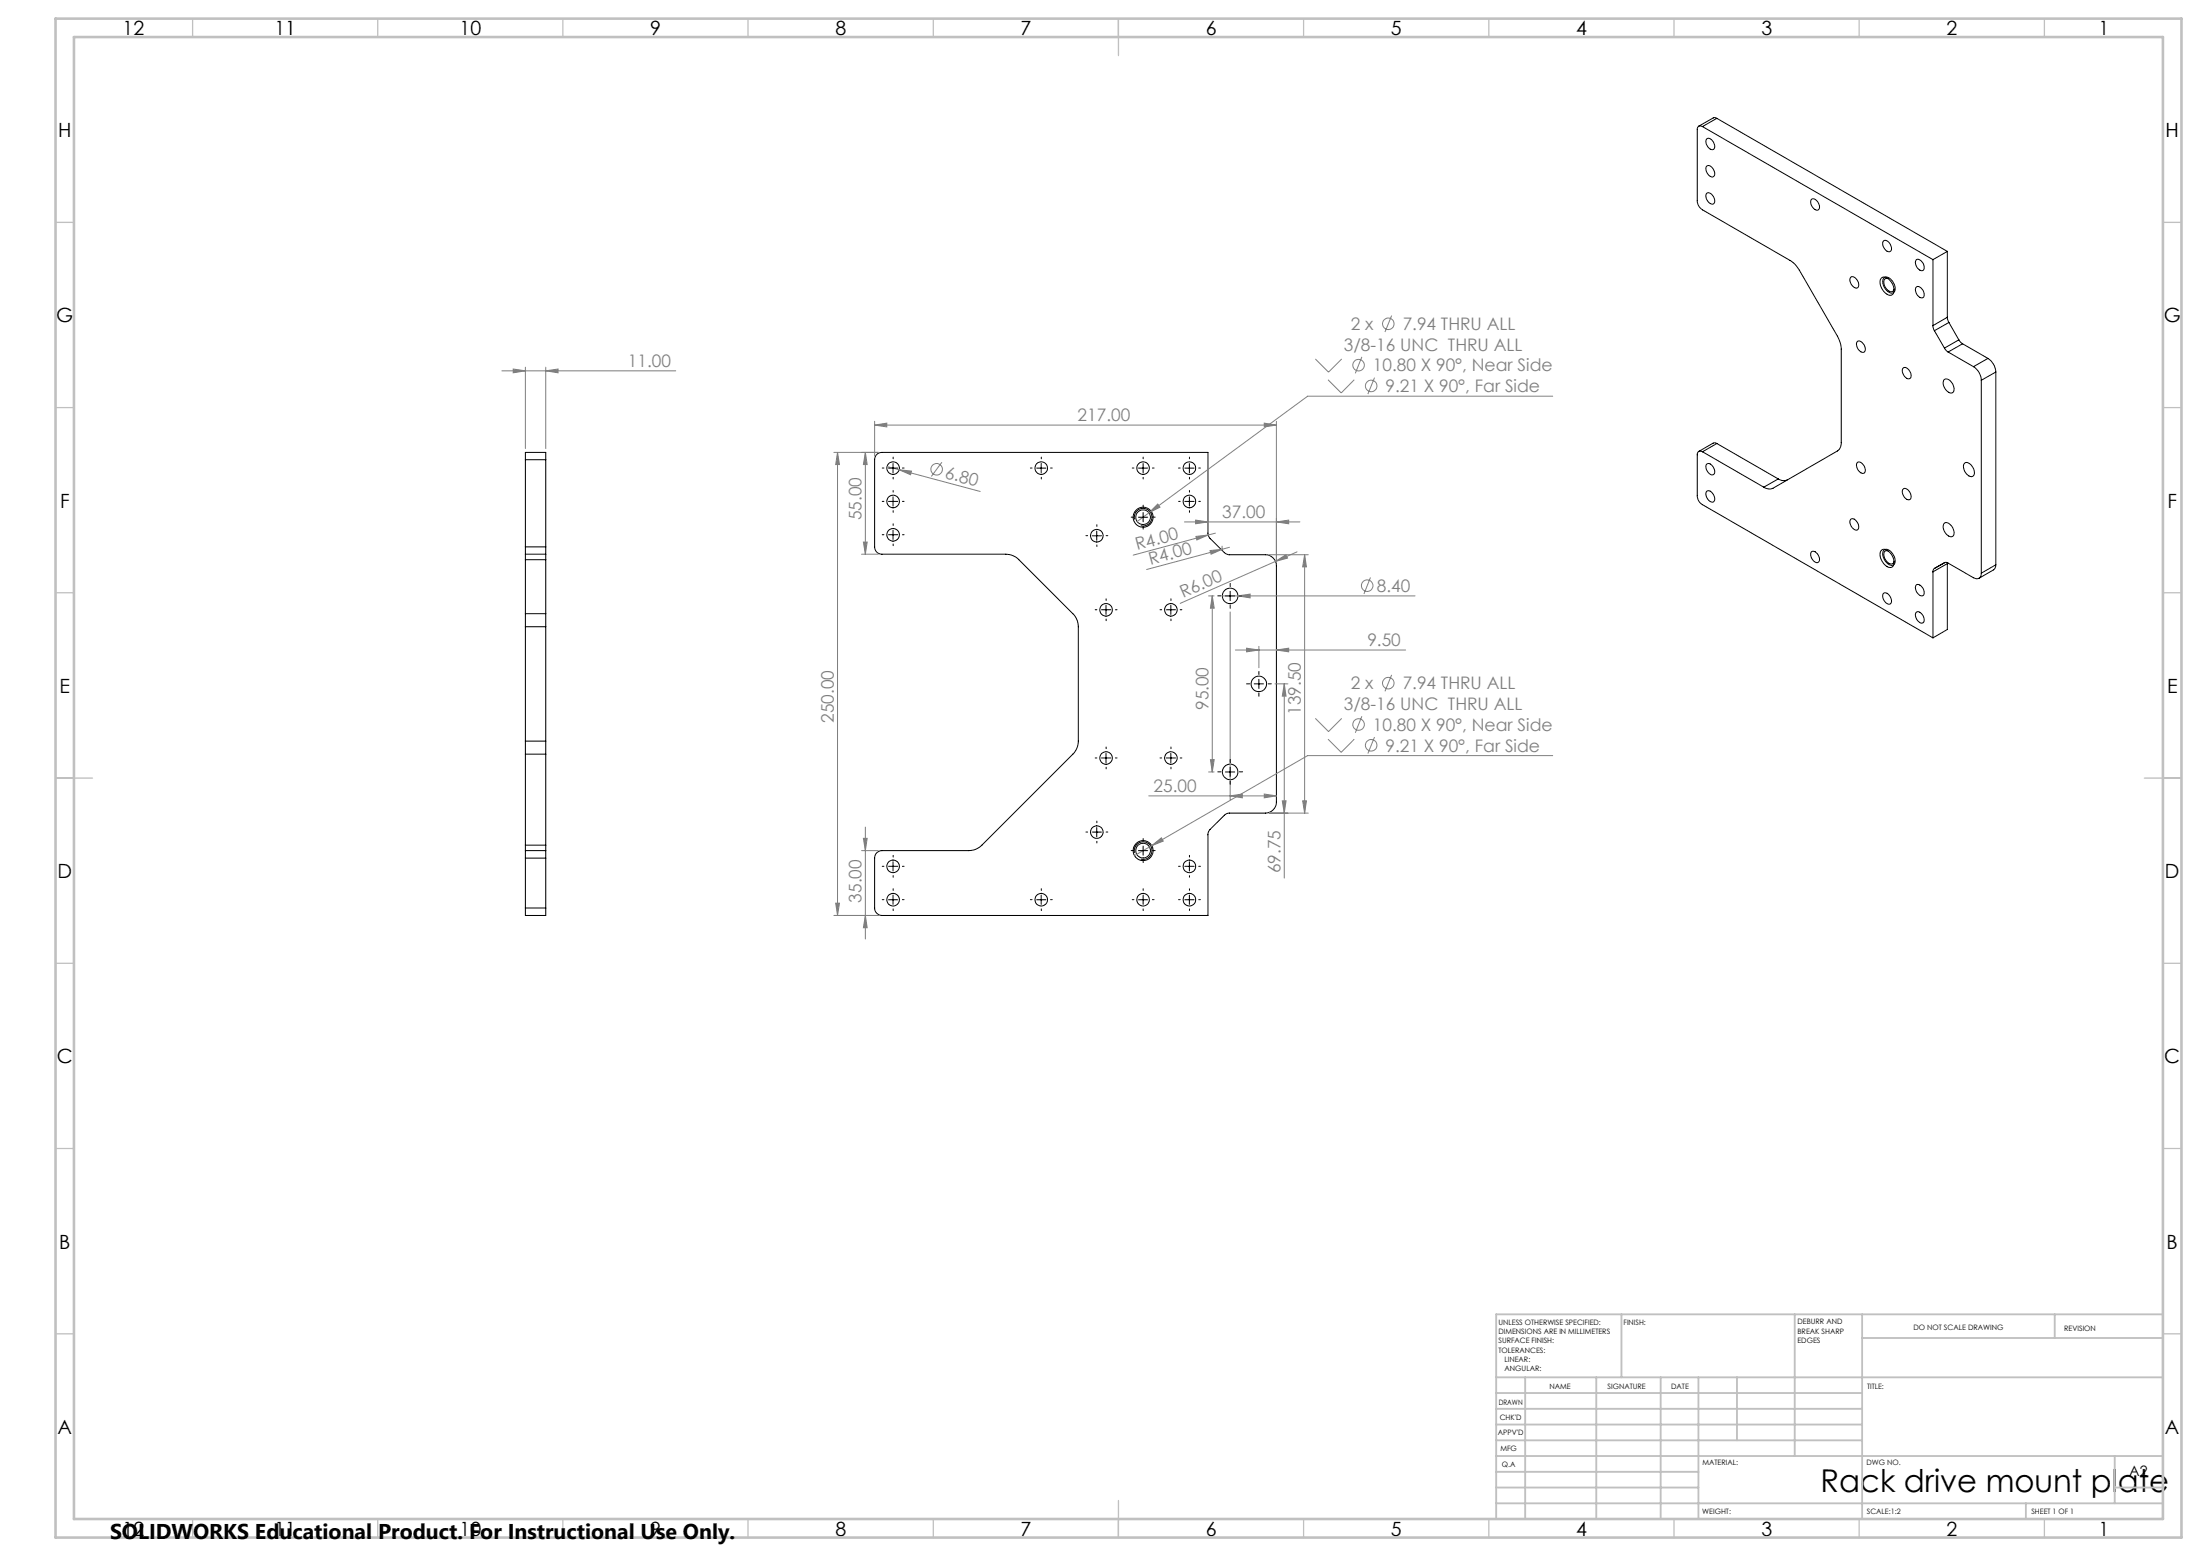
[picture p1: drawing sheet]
<svg xmlns="http://www.w3.org/2000/svg" width="594mm" height="420mm" viewBox="0 0 594 420" stroke-linecap="round" stroke-linejoin="round" font-family="sans-serif">
<g fill="none" stroke="#000" stroke-width=".27">
<path d="M459.7 34.2a.85 .85 0 0 0-1-.1 .85 .85 0 0 0-.4 .9v19.2a2.97 2.97 0 0 0 1.4 2.4l23.6 13.7a7.1 7.1 0 0 1 2.5 2.6l10.3 17.9a7.8 7.8 0 0 1 1 3.4v25.2a2.61 2.61 0 0 1-1 2.3l-17.4 10.1a2.49 2.49 0 0 1-2.5-.3M459.7 34.2l62.2 35.9M460.7 37.6a1.42 1.42 0 0 1 2.1 1.2l.2 .4a.85 .85 0 0 1-.4 1.1 .85 .85 0 0 1-1.1-.3l-.8-1-.1-.8zM463.5 31.9l-.7-.2-4.2 2.4M463.5 31.9l-3.8 2.3M463.5 31.9l62.3 36M460.7 52.3a1.47 1.47 0 0 1 2.1 1.2l.2 .4a.85 .85 0 0 1-.4 1.2 .85 .85 0 0 1-1.1-.4l-.8-1-.1-.8zM460.7 44.9a1.42 1.42 0 0 1 2.1 1.2l.2 .4a.86 .86 0 0 1-.4 1.2 .86 .86 0 0 1-1.1-.3l-.8-1.1-.1-.8zM489 53.9a1.47 1.47 0 0 1 2.1 1.2l.1 .4a.85 .85 0 0 1-.3 1.2 .85 .85 0 0 1-1.1-.3l-.8-1.1-.1-.8zM499.6 74.9a1.48 1.48 0 0 1 2.1 1.2l.1 .4a.84 .84 0 0 1-.3 1.2 .84 .84 0 0 1-1.1-.3l-.6-.7-.3-.8zM507.9 75.2a1.34 1.34 0 0 1 2 .1 3.6 3.6 0 0 1 1.3 4 1.34 1.34 0 0 1-2.1-.1 3.6 3.6 0 0 1-1.2-4zM508.5 65.1a1.42 1.42 0 0 1 2 1.2l.2 .4a.85 .85 0 0 1-.3 1.2 .85 .85 0 0 1-1.2-.3l-.7-1.1-.2-.8z"/>
<path d="M508.6 75.1a1.73 1.73 0 0 1 2.5 1.1 1.95 1.95 0 0 1-.1 2.9 2.96 2.96 0 0 1-2.4-4zM509.8 75.2h-.1a.85 .85 0 0 0-.9 .2 .85 .85 0 0 0-.2 .9 2.41 2.41 0 0 0 2.4 2.4l.4-.7M517.3 70.2a1.48 1.48 0 0 1 2.1 1.2l.1 .4a.84 .84 0 0 1-.3 1.2 .84 .84 0 0 1-1.1-.3l-.8-1.1-.2-.8zM517.5 77.4a1.91 1.91 0 0 1 2 2.2 .78 .78 0 0 1-.5 .9 .78 .78 0 0 1-.9-.5 1.93 1.93 0 0 1-.6-2.6zM521.9 70.1v17.8M525.8 67.9l-3.9 2.2M525.8 67.9v17.7M501.4 92.3a1.48 1.48 0 0 1 2.1 1.2l.1 .4a.84 .84 0 0 1-.3 1.2 .84 .84 0 0 1-1.2-.4l-.7-1-.2-.8zM513.8 99.4a1.02 1.02 0 0 1 1.6 .5l.6 1.1a.85 .85 0 0 1-.3 1.2 .85 .85 0 0 1-1.2-.3l-.9-1.5zM521.9 87.9l.4 1.4M522.3 89.3l2.7 4.7M525 94l1 1"/>
<path d="M525.8 85.6l.4 1.4M525.8 85.6l-3.9 2.3M526 95l6.8 4M526.2 87l-3.9 2.3M526.2 87l2.7 4.7M528.9 91.7l1 1.1M528.9 91.7l-3.9 2.3M529.9 92.8l-3.9 2.2M529.9 92.8l6.9 3.9M532.8 99a4.6 4.6 0 0 1 2.2 3.6M536.8 96.7a4.7 4.7 0 0 1 2.1 3.7M536.8 96.7l-4 2.3"/>
<path d="M463.5 119.7l-.5-.2-.4 .1-4 2.3M463.5 119.7l-3.8 2.2M463.5 119.7l16.6 9.6M524.8 102.6a1.64 1.64 0 0 1 2.4 1l.3 .9a1.05 1.05 0 0 1-.3 1.5 1.05 1.05 0 0 1-1.4-.4 2.73 2.73 0 0 1-1-3zM535 102.6v52.1M538.9 100.4l-3.9 2.2M538.9 100.4v52.1M141.9 124.1v-2h5.5v2M141.9 124.1h5.5M141.9 124.1v23.5M147.4 124.1v23.5M236.7 122.7l.7-.4 .7-.2h88v22l.4 .9 4.2 4.3 .9 .4h10a3 3 0 0 1 3 3v63.8a3 3 0 0 1-3 3l-10.2 .1-.7 .3-4.2 4.3-.4 .9v22h-88a1.99 1.99 0 0 1-2-2v-13.5a1.99 1.99 0 0 1 2-2h23.4a5 5 0 0 0 3.6-1.5l24.6-24.5a5 5 0 0 0 1.4-3.6v-30.8a5 5 0 0 0-1.4-3.6l-14.6-14.5a5 5 0 0 0-3.5-1.5h-33.5a1.93 1.93 0 0 1-2-2v-23.5l.2-.8z"/>
<path d="M239.9 126.3h2.5M239.9 135.3h2.5M241.1 125.1v2.5M241.1 134.1v2.5M279.9 126.3h2.5M281.1 125.1v2.5M307.4 139.6h2.5M307.4 126.3h2.5M308.6 125.1v2.5M308.6 138.3v2.5M319.9 126.3h2.5M319.9 135.3h2.5"/>
<path d="M321.1 125.1v2.5M321.1 134.1v2.5M459.7 121.9a.87 .87 0 0 0-1 0 .87 .87 0 0 0-.4 .9v11a2.85 2.85 0 0 0 1.4 2.4l62.2 36M459.7 121.9l16.5 9.6M460.7 132.7l.2-.2a1.98 1.98 0 0 1 1.7 3 2.08 2.08 0 0 1-1.9-2.8zM460.7 125.4a1.42 1.42 0 0 1 2.1 1.2l.2 .3a.85 .85 0 0 1-.4 1.2 .85 .85 0 0 1-1.1-.3l-.8-1.1-.1-.7zM480.1 129.3a2.46 2.46 0 0 0 2.5 .2M480.1 129.3l-3.9 2.2M501.4 124.9a1.05 1.05 0 0 1 1.6 .5 1.41 1.41 0 0 1 0 2.4 2.2 2.2 0 0 1-1.6-2.9zM513.8 132.1a1.02 1.02 0 0 1 1.6 .4l.6 1.2a.85 .85 0 0 1-.3 1.1 .85 .85 0 0 1-1.2-.3l-.9-1.4zM530.5 124.9a2.26 2.26 0 0 1 2.5 2.2 1.05 1.05 0 0 1-.3 1.4 1.05 1.05 0 0 1-1.4-.3 2.5 2.5 0 0 1-.8-3.3zM141.9 147.6v2"/>
<path d="M141.9 149.6v1.5M141.9 149.6h5.5M141.9 147.6h5.5M141.9 151.1v14.5M141.9 151.1h5.5M147.4 147.6v2M147.4 149.6v1.5M147.4 151.1v14.5M239.9 144.3h2.5M241.1 143.1v2.5M294.9 144.6h2.5M296.1 143.4v2.5"/>
<path d="M306.4 140.2a2.37 2.37 0 0 1 2.1-2.9 2.37 2.37 0 0 1 2.5 2.6 2.37 2.37 0 0 1-3 2M332.1 159.6v2.5M489 149a1.42 1.42 0 0 1 2.1 1.2l.1 .4a.86 .86 0 0 1-.3 1.2 .86 .86 0 0 1-1.1-.3l-.8-1.1-.1-.8zM499.6 140.2a1.2 1.2 0 0 1 1.9 .9l.3 .8a.84 .84 0 0 1-.3 1.1 .84 .84 0 0 1-1.1-.3l-.6-.7-.3-.8zM508.1 148.4a2.38 2.38 0 0 1 2.8 1.7l.4 1a1.34 1.34 0 0 1-.3 1.9 1.34 1.34 0 0 1-1.9-.3 3.6 3.6 0 0 1-1.2-4zM508.6 148.6a1.73 1.73 0 0 1 2.5 1.1 1.95 1.95 0 0 1-.1 2.9 2.96 2.96 0 0 1-2.4-4zM509.8 148.7h-.1a.86 .86 0 0 0-.9 .2 .86 .86 0 0 0-.2 .9 2.41 2.41 0 0 0 2.4 2.4l.4-.7M517.3 158a1.48 1.48 0 0 1 2.1 1.2l.1 .4a.84 .84 0 0 1-.3 1.2 .84 .84 0 0 1-1.1-.3l-.8-1.1-.2-.8zM521.9 154.4l.4-1 3.2-1.6 7.3 4.1a1.29 1.29 0 0 0 1.5 .2 1.29 1.29 0 0 0 .7-1.4M521.9 154.4v17.8M524.8 141.4a1.15 1.15 0 0 1 1.8 .3 2.55 2.55 0 0 1 .7 3 1.83 1.83 0 0 1-2.4-1.4l-.2-.9zM525.8 151.9v.2"/>
<path d="M525.8 152.1v17.8l-3.9 2.3M525.8 152.1l-3.9 2.3M538.9 152.5l-.4 1.1-4.1 2.5M538.9 152.5l-3.9 2.2M141.9 165.6v3.6M141.9 169.2v30.8M141.9 165.6h5.5M141.9 169.2h5.5M147.4 165.6v3.6M147.4 169.2v30.8M297.4 164.6h2.5M298.6 163.4v2.5"/>
<path d="M314.9 164.6h2.5M316.1 163.4v2.5M330.9 160.8h2.5M508.5 160.2l.2-.1a1.98 1.98 0 0 1 1.7 2.9 2.08 2.08 0 0 1-1.9-2.8zM517.3 165.4a1.02 1.02 0 0 1 1.6 .4l.6 1.2a.84 .84 0 0 1-.3 1.1 .84 .84 0 0 1-1.1-.3l-.8-1.1-.2-.7zM338.6 184.6h2.5M339.9 183.4v2.5M141.9 200v3.6M141.9 203.6v24.5M141.9 203.6h5.5M141.9 200h5.5M147.4 200v3.6"/>
<path d="M147.4 203.6v24.5M297.4 204.6h2.5M298.6 203.4v2.5M314.9 204.6h2.5M316.1 203.4v2.5M330.9 208.4h2.5M332.1 207.1v2.5M141.9 229.6v2M141.9 228.1v1.5M141.9 229.6h5.5M141.9 231.6h5.5M141.9 231.6v13.5"/>
<path d="M141.9 228.1h5.5M147.4 229.6v2M147.4 228.1v1.5M147.4 231.6v13.5M239.9 233.8h2.5M241.1 232.6v2.5M294.9 224.6h2.5M296.1 223.4v2.5M306.4 230.2a2.37 2.37 0 0 1 2.1-3 2.37 2.37 0 0 1 2.5 2.6 2.37 2.37 0 0 1-3 2.1M307.4 229.6h2.5M308.6 228.4v2.4M319.9 233.8h2.5"/>
<path d="M321.1 232.6v2.5M141.9 245.1v2h5.5v-2M141.9 245.1h5.5M239.9 242.9h2.5M241.1 241.6v2.5M279.9 242.9h2.5M281.1 241.6v2.5M307.4 242.9h2.5M308.6 241.6v2.5M319.9 242.9h2.5M321.1 241.6v2.5"/>
<circle cx="241.1" cy="126.3" r="1.69"/>
<circle cx="241.1" cy="135.4" r="1.7"/>
<circle cx="281.1" cy="126.3" r="1.7"/>
<circle cx="308.6" cy="139.6" r="1.98"/>
<circle cx="308.6" cy="126.3" r="1.69"/>
<circle cx="308.6" cy="139.6" r="2.68"/>
<circle cx="321.1" cy="135.4" r="1.71"/>
<circle cx="321.1" cy="126.3" r="1.7"/>
<circle cx="241.1" cy="144.4" r="1.7"/>
<circle cx="296.1" cy="144.6" r="1.7"/>
<circle cx="298.6" cy="164.6" r="1.7"/>
<circle cx="316.1" cy="164.6" r="1.7"/>
<circle cx="332.1" cy="160.9" r="2.11"/>
<circle cx="339.9" cy="184.6" r="2.1"/>
<circle cx="298.6" cy="204.6" r="1.69"/>
<circle cx="316.1" cy="204.6" r="1.69"/>
<circle cx="332.1" cy="208.4" r="2.1"/>
<circle cx="241.1" cy="233.8" r="1.7"/>
<circle cx="296.1" cy="224.6" r="1.69"/>
<circle cx="308.6" cy="229.6" r="1.98"/>
<circle cx="308.6" cy="229.6" r="2.68"/>
<circle cx="321.1" cy="233.9" r="1.71"/>
<circle cx="241.1" cy="242.8" r="1.7"/>
<circle cx="281.1" cy="242.9" r="1.71"/>
<circle cx="308.6" cy="242.8" r="1.7"/>
<circle cx="321.1" cy="242.9" r="1.71"/>
</g>
<g fill="none" stroke="#808080" stroke-width=".27">
<path d="M138.6 99.6l3.3 .5-3.3 .5zM141.9 99.1v22M147.4 99.1v22M355.1 96.9l3.6 3.6 3.6-3.6M367.7 96.3l-1.8 4.5M375.7 85.2l-1.8 4.4M135.5 100.1h47M147.4 100.1l3.3-.5v1zM236.1 114.7l3.3-.5v1zM236.1 113.7v9.4M236.1 114.7h108.5M341.3 114.2l3.3 .5-3.3 .5z"/>
<path d="M344.6 113.7v38M358.6 102.5l3.5 3.6 3.6-3.6M371.1 101.9l-1.8 4.5M419.2 106.9h-66.1l-46.1 33.9M225.1 122.1h12M226.1 122.1l.6 3.3h-1.1zM226.1 122.1v125M233.6 122.1l.5 3.3h-1zM233.6 122.1v27.5M239.5 125.9l3.3 .9M242.8 126.8l3.3 .4-.2 .9zM242.8 126.8l21.9 5.9"/>
<path d="M254.3 124.8l-2.8 3.8M310.2 138.4l2.4-2.4 .6 .9zM232.6 149.6h4.5M233.1 146.3h1l-.5 3.3zM319.8 140.9h31.2M322.8 140.4l3.3 .5-3.3 .5zM322.9 144.8l3.3-.4-3.1 1.4zM326.2 144.4l-20.2 5.4M326.7 148.6l3.3-.3-3 1.3zM328.2 143.9l-2 .5M330 147.3l.1 1.1M330 148.3l-20.4 5.4"/>
<path d="M332 147.7l-2 .6M342.7 149.7h10.5M344.4 151.5l2.8-1.8 .4 1zM344.4 151.5l-25.7 11.4M344.6 140.9l3.3-.5v1zM350.2 149l-5.8 2.5M352.2 149.7l.5 3.3h-1zM352.2 149.7v69.8M370 155.9l-1.7 4.4M326.3 160.8h1.5M327.3 160.8l.5 3.4h-1zM327.3 160.8v47.6"/>
<path d="M330 160.8h52.1M332.1 165.2v50.6M333.6 175.5h45.9M334.2 160.8l3.3-.4v1zM336.6 175l3.3 .5-3.3 .4zM339.9 174.5v5.8M344.6 175.5l3.3-.5v.9zM344.2 184.6h3.5M346.7 184.6l.5 3.3h-1zM346.7 184.6v52.4M355.1 193.9l3.6 3.6 3.6-3.6M358.6 199.5l3.5 3.6 3.6-3.6"/>
<path d="M367.7 193.3l-1.8 4.5M371.1 198.9l-1.8 4.5M375.7 182.2l-1.8 4.4M310.2 214.8h34.4M326.3 208.4h1.5M326.8 205.1h1l-.5 3.3zM332.1 214.8l3.3-.5v1.1zM341.3 214.3l3.3 .5-3.3 .6zM342.7 219.5h10.5M346.2 216.2h1l-.5 3.3zM351.7 216.2h1l-.5 3.3zM419.2 204h-66.1l-42.1 24.3"/>
<path d="M232.6 229.6h4.5M233.1 226.3h1l-.5 3.3zM233.6 223.3v30.2M311 228.3l2.6-2.2 .5 .9zM311 228.3l-4.7 2.6M225.1 247.1h12M225.6 243.8h1.1l-.6 3.3zM233.6 247.1l.5 3.3h-1z"/>
<circle cx="366.8" cy="98.6" r="1.56"/>
<circle cx="374.9" cy="87.4" r="1.55"/>
<circle cx="370.2" cy="104.2" r="1.56"/>
<circle cx="252.9" cy="126.7" r="1.56"/>
<circle cx="369.1" cy="158.1" r="1.55"/>
<circle cx="366.8" cy="195.6" r="1.55"/>
<circle cx="374.9" cy="184.4" r="1.56"/>
<circle cx="370.2" cy="201.2" r="1.55"/>
</g>
<g fill="none" stroke="#c0c0c0" stroke-width=".35">
<path d="M52 5v5M102 5v5M152 5v5M202 5v5M252 5v5M302 5v10M352 5v5M402 5v5M452 5v5M502 5v5M552 5v5M15 60h5"/>
<path d="M584 60h5M15 110h5M584 110h5M15 160h5M584 160h5M15 210h10M579 210h10M15 260h5M584 260h5M15 310h5M584 310h5M15 360h5"/>
<path d="M584 360h5M52 410v5M102 410v5M152 410v5M202 410v5M252 410v5M302 405v10M352 410v5M402 410v5M452 410v5M502 410v5M552 410v5"/>
</g>
<g fill="none" stroke="#c0c0c0" stroke-width=".5">
<path d="M437.8 354.8v17M484.6 354.8v38.2M502.8 354.8v55.2M554.8 354.8v6.4M584 354.8h-180v55.2M404 371.8h180M404 376h98.8M411.8 371.8v38.2M431 371.8v38.2M448.4 371.8v38.2M458.6 371.8v38.2M469 371.8v17"/>
<path d="M502.8 361.2h81.2M404 388.8h98.8M404 384.5h98.8M404 380.3h98.8M404 397.3h54.6M404 393h180M571 393v12.8M404 405.8h180M404 401.5h54.6M547 405.8v4.2M571 401.5h13"/>
</g>
<path d="M15 5h574v410h-574zM20 10h564v400h-564z" fill="none" stroke="#c0c0c0" stroke-width=".7"/>
<g fill="none" stroke="#000" stroke-width=".27" stroke-dasharray="15.2 1.3 1.3 1.3">
<path d="M238.7 126.3h-.5M238.7 135.3h-.5M241.2 123.8v-.4M241.2 128.8v.5M241.2 132.8v-.4M241.2 137.8v.5M243.7 126.3h.4M243.7 135.3h.4M278.7 126.3h-.5M281.2 123.8v-.4M281.2 128.8v.5M283.7 126.3h.4"/>
<path d="M306.2 139.6h-.8M306.2 126.3h-.5M308.7 137.1v-.7M308.7 123.8v-.4M308.7 128.8v.5M311.2 139.6h.7M311.2 126.3h.4M318.7 135.3h-.5M318.7 126.3h-.5M321.2 132.8v-.4M321.2 137.8v.5M321.2 123.8v-.4"/>
<path d="M321.2 128.8v.5M323.7 135.3h.4M323.7 126.3h.4M238.7 144.3h-.5M241.2 141.8v-.4M241.2 146.8v.5M243.7 144.3h.4M293.7 144.6h-.5M296.2 142.1v-.5M296.2 147.1v.4M298.7 144.6h.4M308.7 142.1v.7"/>
<path d="M332.2 158.3v-.8M296.2 164.6h-.5M298.7 162.1v-.5M298.7 167.1v.4M301.2 164.6h.4M313.7 164.6h-.5M316.2 162.1v-.5M316.2 167.1v.4M318.7 164.6h.4M329.7 160.8h-.9M332.2 163.3v.9M334.7 160.8h.8"/>
<path d="M337.4 184.6h-.8M339.9 182.1v-.9M339.9 187.1v.8M342.4 184.6h.9M296.2 204.6h-.5M298.7 202.1v-.5M298.7 207.1v.4M301.2 204.6h.4M313.7 204.6h-.5M316.2 202.1v-.5M316.2 207.1v.4M318.7 204.6h.4"/>
<path d="M329.7 208.3h-.9M332.2 205.8v-.8M332.2 210.8v.9M334.7 208.3h.8M238.7 233.8h-.5M241.2 231.3v-.4M241.2 236.3v.5M243.7 233.8h.4M293.7 224.6h-.5M296.2 222.1v-.5M296.2 227.1v.4M298.7 224.6h.4"/>
<path d="M306.2 229.6h-.8M308.7 227.1v-.7M308.7 232.1v.7M311.2 229.6h.7M318.7 233.8h-.5M321.2 231.3v-.4M321.2 236.3v.5M323.7 233.8h.4M238.7 242.8h-.5M241.2 240.3v-.4M241.2 245.3v.5M243.7 242.8h.4"/>
<path d="M278.7 242.8h-.5M281.2 240.3v-.4M281.2 245.3v.5M283.7 242.8h.4M306.2 242.8h-.5M308.7 240.3v-.4M308.7 245.3v.5M311.2 242.8h.4M318.7 242.8h-.5M321.2 240.3v-.4M321.2 245.3v.5M323.7 242.8h.4"/>
</g>
<g fill="#808080">
<path d="M326.7 148.6l3.3-.3-3 1.3z"/>
<path d="M322.9 144.8l3.3-.4-3.1 1.4z"/>
<path d="M344.4 151.5l2.8-1.8 .4 1z"/>
<path d="M242.8 126.8l3.3 .4-.2 .9z"/>
<path d="M334.2 160.8l3.3-.4v1z"/>
<path d="M344.6 140.9l3.3-.5v1zM322.8 140.4l3.3 .5-3.3 .5z"/>
<path d="M310.2 138.4l3-1.5-.6-.9zM311 228.3l3.1-1.3-.5-.9zM236.1 114.7l3.3-.5v1zM341.3 114.2l3.3 .5-3.3 .5zM336.6 175l3.3 .5-3.3 .4zM344.6 175.5l3.3-.5v.9zM332.1 214.8l3.3-.5v1.1zM341.3 214.3l3.3 .5-3.3 .6z"/>
<path d="M147.4 100.1l3.3-.5v1zM138.6 99.6l3.3 .5-3.3 .5z"/>
<path d="M233.1 146.3h1l-.5 3.3zM233.6 122.1l.5 3.3h-1z"/>
<path d="M226.1 122.1l.6 3.3h-1.1zM225.6 243.8h1.1l-.6 3.3zM352.2 149.7l.5 3.3h-1zM351.7 216.2h1l-.5 3.3zM233.1 226.3h1l-.5 3.3zM233.6 247.1l.5 3.3h-1zM327.3 160.8l.5 3.4h-1zM326.8 205.1h1l-.5 3.3zM346.7 184.6l.5 3.3h-1zM346.2 216.2h1l-.5 3.3z"/>
</g>
<text font-size="8.5" x="491.6" y="402.7">Rack drive mount plate</text>
<text font-size="5.8" x="29.7" y="415.3">SOLIDWORKS Educational Product. For Instructional Use Only.</text>
<g font-size="5.3">
<text x="33.1" y="9.5">12</text>
<text x="74.1" y="9.5">11</text>
<text x="124.1" y="9.5">10</text>
<text x="175.6" y="9.5">9</text>
<text x="225.6" y="9.5">8</text>
<text x="275.6" y="9.5">7</text>
<text x="325.6" y="9.5">6</text>
<text x="375.6" y="9.5">5</text>
<text x="425.6" y="9.5">4</text>
<text x="475.6" y="9.5">3</text>
<text x="525.6" y="9.5">2</text>
<text x="566.6" y="9.5">1</text>
<text x="15.7" y="37">H</text>
<text x="584.7" y="37">H</text>
<text x="15.2" y="87">G</text>
<text x="584.2" y="87">G</text>
<text x="16.2" y="137">F</text>
<text x="585.2" y="137">F</text>
<text x="16.1" y="187">E</text>
<text x="585.1" y="187">E</text>
<text x="15.5" y="237">D</text>
<text x="584.5" y="237">D</text>
<text x="15.4" y="287">C</text>
<text x="584.4" y="287">C</text>
<text x="16" y="337.1">B</text>
<text x="585" y="337.1">B</text>
<text x="15.5" y="387">A</text>
<text x="584.5" y="387">A</text>
<text x="33.1" y="414.5">12</text>
<text x="74.1" y="414.5">11</text>
<text x="124.1" y="414.5">10</text>
<text x="175.6" y="414.5">9</text>
<text x="225.6" y="414.5">8</text>
<text x="275.6" y="414.5">7</text>
<text x="325.6" y="414.5">6</text>
<text x="375.6" y="414.5">5</text>
<text x="425.6" y="414.5">4</text>
<text x="475.6" y="414.5">3</text>
<text x="525.6" y="414.5">2</text>
<text x="566.6" y="414.5">1</text>
</g>
<g font-size="4.7" fill="#808080">
<text x="364.7" y="89.1">2 x</text>
<text x="378.7" y="89.1">7.94 THRU ALL</text>
<text x="362.8" y="94.7">3/8-16 UNC THRU ALL</text>
<text x="169.6" y="99.1">11.00</text>
<text x="370.7" y="100.3">10.80 X 90°, Near Side</text>
<text x="374.1" y="105.9">9.21 X 90°, Far Side</text>
<text x="291" y="113.7">217.00</text>
<text x="254.9" y="129" transform="rotate(15 254.9 129)">6.80</text>
<text x="232.6" y="140.4" transform="rotate(-90 232.6 140.4)">55.00</text>
<text x="330" y="139.8">37.00</text>
<text x="307" y="148.5" transform="rotate(-15 307 148.5)">R4.00</text>
<text x="310.6" y="152.4" transform="rotate(-15 310.6 152.4)">R4.00</text>
<text x="319.5" y="161.4" transform="rotate(-24 319.5 161.4)">R6.00</text>
<text x="371.7" y="159.8">8.40</text>
<text x="369.2" y="174.4">9.50</text>
<text x="326.3" y="191.7" transform="rotate(-90 326.3 191.7)">95.00</text>
<text x="362.8" y="191.7">3/8-16 UNC THRU ALL</text>
<text x="364.7" y="186.1">2 x</text>
<text x="378.7" y="186.1">7.94 THRU ALL</text>
<text x="225.1" y="195.2" transform="rotate(-90 225.1 195.2)">250.00</text>
<text x="351.2" y="193" transform="rotate(-90 351.2 193)">139.50</text>
<text x="370.7" y="197.3">10.80 X 90°, Near Side</text>
<text x="374.1" y="202.9">9.21 X 90°, Far Side</text>
<text x="311.5" y="213.8">25.00</text>
<text x="345.7" y="235.7" transform="rotate(-90 345.7 235.7)">69.75</text>
<text x="232.6" y="243.6" transform="rotate(-90 232.6 243.6)">35.00</text>
</g>
<text font-size="3.9" x="574.9" y="398.5">A2</text>
<g font-size="2">
<text x="404.6" y="357.6">UNLESS OTHERWISE SPECIFIED:</text>
<text x="438.4" y="357.6">FINISH:</text>
<text x="485.3" y="357.5">DEBURR AND</text>
<text x="485.3" y="360">BREAK SHARP</text>
<text x="516.6" y="359">DO NOT SCALE DRAWING</text>
<text x="557.3" y="359.2">REVISION</text>
<text x="404.6" y="360.1">DIMENSIONS ARE IN MILLIMETERS</text>
<text x="404.6" y="362.6">SURFACE FINISH:</text>
<text x="404.6" y="365.1">TOLERANCES:</text>
<text x="485.3" y="362.5">EDGES</text>
<text x="406.2" y="367.6">LINEAR:</text>
<text x="406.2" y="370.1">ANGULAR:</text>
<text x="418.3" y="375">NAME</text>
<text x="434" y="374.9">SIGNATURE</text>
<text x="451.2" y="374.9">DATE</text>
<text x="504.1" y="374.9">TITLE:</text>
<text x="404.6" y="379.1">DRAWN</text>
<text x="404.9" y="383.3">CHK'D</text>
<text x="404.4" y="387.4">APPV'D</text>
<text x="405.1" y="391.8">MFG</text>
<text x="405.5" y="396">Q.A</text>
<text x="459.6" y="395.5">MATERIAL:</text>
<text x="504" y="395.5">DWG NO.</text>
<text x="459.6" y="408.5">WEIGHT:</text>
<text x="504.1" y="408.6">SCALE:1:2</text>
<text x="548.5" y="408.6">SHEET 1 OF 1</text>
</g>
</svg>
